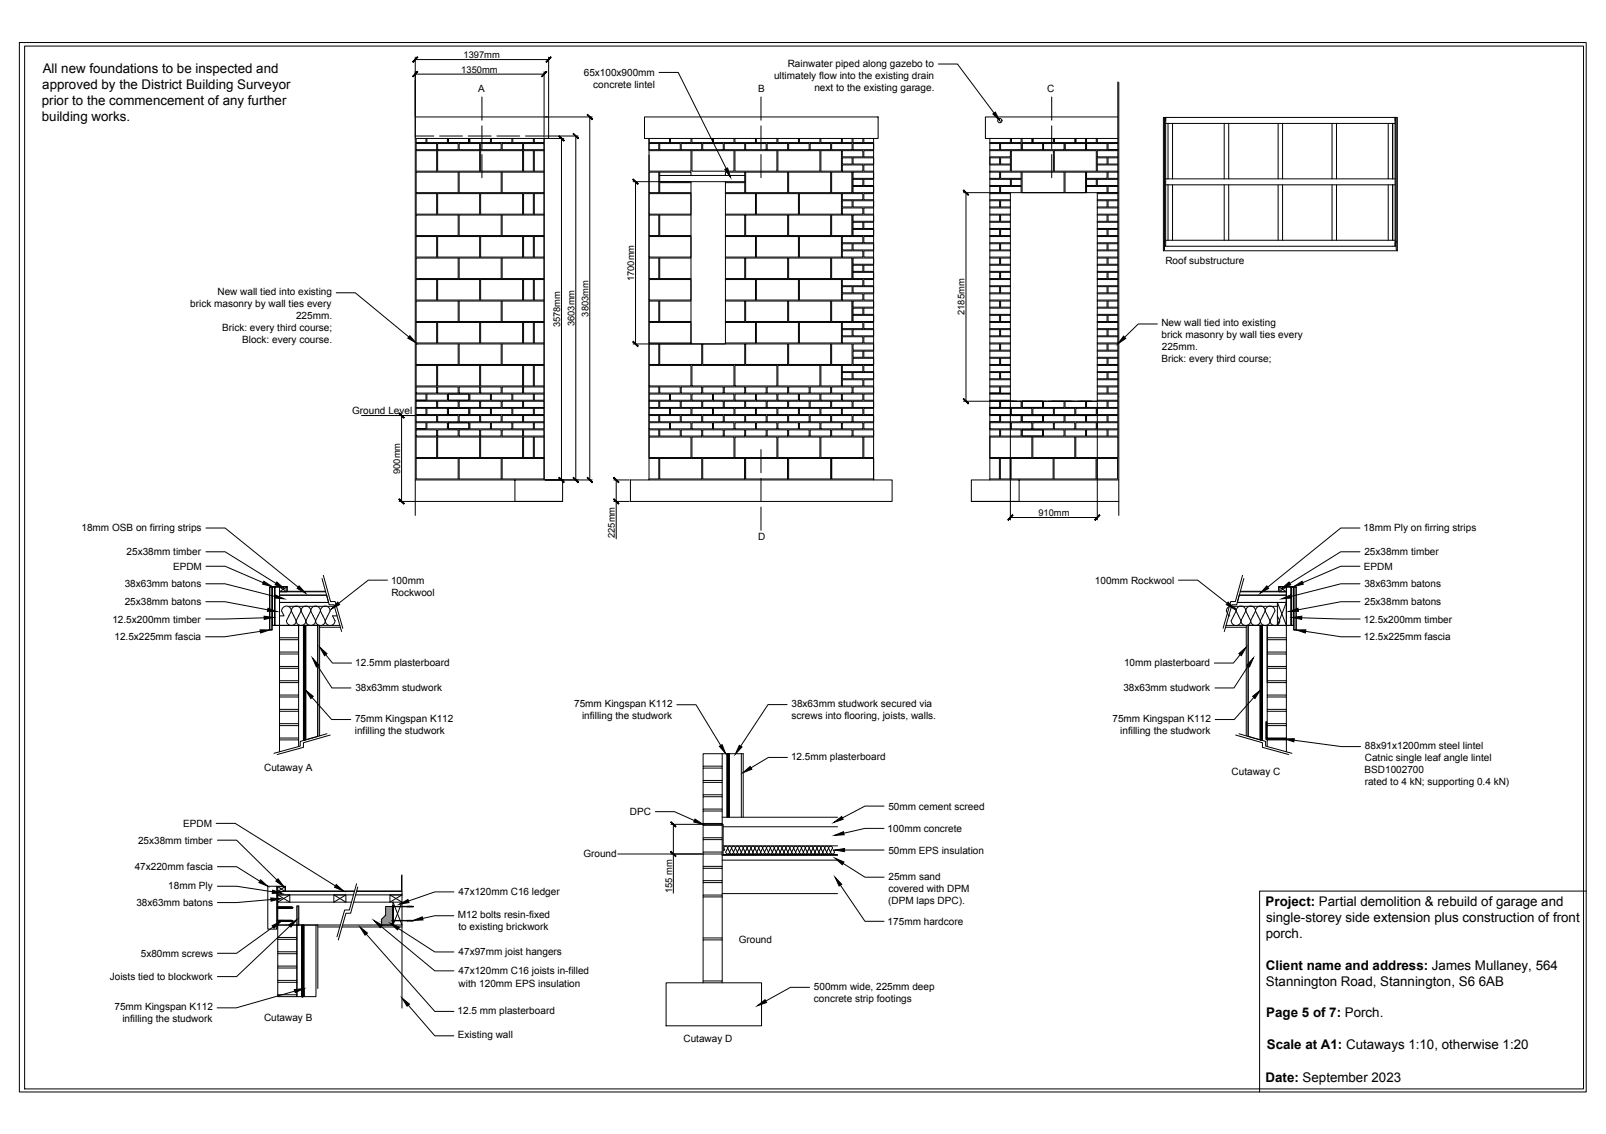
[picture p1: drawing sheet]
<svg xmlns="http://www.w3.org/2000/svg" width="841mm" height="594mm" viewBox="0 0 841 594" stroke-linecap="round" stroke-linejoin="round" font-family="sans-serif">
<!-- layer: 0 -->
<g fill="none" stroke="#000" stroke-width=".52">
<path d="M10 22h821v550h-821zM13 24h816v546h-816zM217 30v42M217 31h70M217 39h68M285 38v34M287 30v31M345 38h10l25 50M491 34h10l20 25M217 42v228M252 51v12M399 51v12"/>
<path d="M551 51v12M585 43v163h-5v-3h5M586 43v227M217 61h93M217 71h10M218 75h11v3h-11zM218 79h11v11h-11zM218 73v2M223 75h-5h5M223 73v2M224 73v2h10v-2M229 75h11v3h-11z"/>
<path d="M229 79h22v11h-22zM230 71h12M235 73v2h11v-2v2h-11zM240 75h11v3h-11zM245 71h12M246 73v2h11v-2M252 75h10v3h-10zM252 79h22v11h-22zM252 66v12M257 73v2h11v-2M260 71h12M263 75h11v3h-11z"/>
<path d="M269 73v2h10v-2M274 79h5v11h-5zM274 75h11v3h-11zM275 71h10M280 73v2h5v-2v178M285 79h-5v11h5M286 73h9M286 71h17M287 61v12h-70M294 73v178M302 71v180M309 61v190"/>
<path d="M338 61h122v12h-122zM340 75h5v3h-5zM345 75h11v3h-11zM351 73v2h-11v-2v17h22v-11h-22M351 73v2h11v-2M357 75h10v3h-10zM362 79h22v11h-22zM362 73v2h11v-2M368 75h11v3h-11zM374 73v2h10v-2M379 75h11v3h-11zM385 79h22v11h-22z"/>
<path d="M385 73v2h11v-2M390 75h11v3h-11zM396 73v2h11v-2M399 66v12M402 75h10v3h-10zM407 79h22v11h-22zM407 73v2h11v-2M413 75h11v3h-11zM419 73v2h10v-2M424 75h11v3h-11zM430 79h11v11h-11zM430 73v2h11v-2"/>
<path d="M436 75h10v3h-10zM441 79h11v3h-11zM441 73v2h5v-2M447 75h10v3h-10zM447 73v2h5v-2M452 73v2h5M457 73v178h10v12h-137v-12h10v-170M457 79h-5v3h5M518 79h11v3h-11M518 75h5v3h-5M518 73v178M518 73h67"/>
<path d="M524 75h11v3h-11zM529 73v2h-11M530 79h22v11h-22zM535 73v2h-5v-2v2M535 75h11v3h-11zM535 73v2h5v-2M535 75v3M546 75h11v3h-11zM546 75v3M551 66v12M552 73v2h-11v-2v2M552 79h22v11h-22z"/>
<path d="M558 75h10v3h-10zM558 75v3M563 73v2h-11v-2v2M563 73v2v-2M568 73v2h-5M569 73v2h5v-2M569 75h11v3h-11zM575 73v2h10M585 79h-10v3h10M585 61h-69v12h2M585 75h-5v3h5M610 62v67z"/>
<path d="M610 62h-1v69M610 63v-1h121v1M610 65h121M612 65v29M614 65v29M641 65v29M643 65v29M669 65v29M672 65v29M698 65v29M700 65v29M727 65v29"/>
<path d="M729 65v29M731 62v67zM731 62h1v69M218 90h22v11h-22zM240 90h22v11h-22zM252 81v12M263 90h22v11h-22zM333 95v85M340 90h5v11h-5zM345 92h45M362 95v85M362 92v-2h-17v5"/>
<path d="M362 96h-17v5h17M380 96h10v5h-10M380 92v-2h10v5h-58M380 95v85h-18M390 90h22v11h-22zM399 81v12M413 90h22v11h-22zM436 90h10v11h-10zM441 86h11v4h-11zM441 83h5v3h-5zM446 90v11M447 98h10v3h-10z"/>
<path d="M447 94h5v3h-5zM447 90h10v3h-10zM447 83h10v3h-10zM457 86h-5v4h5M457 94h-5v3h5M518 86h11v4h-11h5v3h-5M518 94h11v3h-11M518 98h5v3M518 83h5v3h-5M524 90h11v3h-11zM524 83h5v3h-5zM530 94h5v3h-5z"/>
<path d="M551 81v12M558 90h10v11h-10zM569 90h11v3h-11zM569 94h5v3h-5zM569 90v3M575 83h5v3h-5zM585 86h-10v4h10h-5v3h5M585 94h-10v3h10M585 98h-5v3h5M585 83h-5v3h5M610 97h121M610 94h121"/>
<path d="M612 97v29M614 97v29M641 97v29M643 97v29M669 97v29M672 97v29M698 97v29M700 97v29M727 97v29M729 97v29M218 113h22v10h-22zM218 101h11v11h-11z"/>
<path d="M229 101h22v11h-22zM240 113h22v10h-22zM252 101h22v11h-22zM263 113h22v10h-22zM274 101h5v11h-5zM285 101h-5v11h5M340 113h5v10h-5zM340 101h22v11h-22zM362 113h-17v10h17M380 113h10v10h-10M380 101h16v11h-16M390 113h22v10h-22z"/>
<path d="M396 101h22v11h-22zM413 113h22v10h-22zM419 101h22v11h-22zM436 113h10v10h-10zM441 109h11v3h-11zM441 101h11v4h-11zM441 105h5v3h-5zM446 113v10M447 116h5v4h-5zM447 113h10v3h-10zM447 105h10v3h-10zM457 109h-5v3h5"/>
<path d="M457 101h-5v4h5M457 116h-5v4h5M505 101h75v-3h-11v3M506 101v109M518 116h11M518 120h11M518 113h5v3h-5M518 101h11M518 112h11M518 105h5v3h-5M518 109h11M518 105h11"/>
<path d="M524 101v-3h11v3M529 113h-5v3h5M529 105h-5v3h5M529 101v105M535 101v-11h22v11M575 116h10M575 120h10M575 113h5v3h-5M575 101h10M575 112h10M575 101v109M575 105h5v3h-5"/>
<path d="M575 109h10M575 105h10M585 113h-5v3h5M585 105h-5v3h5M218 135h22v11h-22zM218 124h11v11h-11zM229 124h22v11h-22zM240 135h22v11h-22zM252 124h22v11h-22zM263 135h22v11h-22zM274 124h5v11h-5zM285 124h-5v11h5"/>
<path d="M340 135h5v11h-5zM340 124h22v11h-22zM362 135h-17v11h17M380 135h10v11h-10M380 124h16v11h-16M390 135h22v11h-22zM396 124h22v11h-22zM413 135h22v11h-22zM419 124h22v11h-22zM436 135h10v11h-10zM441 131h11v4h-11zM441 124h11v3h-11z"/>
<path d="M441 128h5v3h-5zM446 135v11M447 139h5v3h-5zM447 135h10v3h-10zM447 128h10v3h-10zM447 120h10v3h-10zM457 131h-5v4h5M457 124h-5v3h5M457 139h-5v3h5M518 139h11M518 135h5v3h-5M518 120h5v3h-5"/>
<path d="M518 124h11M518 135h11M518 128h5v3h-5M518 131h11M518 127h11M529 135h-5v3h5M529 120h-5v3h5M529 128h-5v3h5M575 139h10M575 135h5v3h-5M575 120h5v3h-5M575 124h10"/>
<path d="M575 135h10M575 128h5v3h-5M575 131h10M575 127h10M585 135h-5v3h5M585 120h-5v3h5M585 128h-5v3h5M609 131h123M610 129v2h-1M610 126h121M731 127v2h-121M731 129v2h1"/>
<path d="M176 153h10l28 24M218 158h22v10h-22zM218 146h11v11h-11zM229 146h22v11h-22zM240 158h22v10h-22zM252 146h22v11h-22zM263 158h22v10h-22zM274 146h5v11h-5zM285 146h-5v11h5M340 158h5v10h-5zM340 146h22v11h-22zM362 158h-17v10h17"/>
<path d="M380 158h10v10h-10M380 146h16v11h-16M390 158h22v10h-22zM396 146h22v11h-22zM413 158h22v10h-22zM419 146h22v11h-22zM436 158h10v10h-10zM441 154h11v3h-11zM441 146h11v4h-11zM441 150h5v3h-5zM446 158v10M447 158h10v3h-10z"/>
<path d="M447 150h10v3h-10zM447 143h10v3h-10zM457 154h-5v3h5M457 146h-5v4h5M518 142h11M518 158h5v3h-5M518 143h5v3h-5M518 146h11M518 157h11M518 150h5v3h-5M518 154h11M518 150h11"/>
<path d="M529 158h-5v3h5M529 143h-5v3h5M529 150h-5v3h5M575 142h10M575 158h5v3h-5M575 143h5v3h-5M575 146h10M575 157h10M575 150h5v3h-5M575 154h10M575 150h10M585 158h-5v3h5"/>
<path d="M585 143h-5v3h5M585 150h-5v3h5M218 169h11v11h-11zM229 169h22v11h-22zM252 169h22v11h-22zM274 169h5v11h-5zM285 169h-5v11h5M340 169h22v11h-22zM380 169h16v11h-16M396 169h22v11h-22zM419 169h22v11h-22zM441 176h11v4h-11z"/>
<path d="M441 169h11v3h-11zM441 173h5v3h-5zM447 173h10v3h-10zM447 165h10v3h-10zM447 161h5v4h-5zM457 176h-5v4h5M457 169h-5v3h5M457 161h-5v4h5M518 161h11M518 165h11M518 169h11M518 180h11"/>
<path d="M518 165h5v3h-5M518 176h11M518 173h5v3h-5M518 172h11M529 165h-5v3h5M529 173h-5v3h5M575 161h10M575 165h10M575 169h10M575 180h10M575 165h5v3h-5M575 176h10"/>
<path d="M575 173h5v3h-5M575 172h10M585 165h-5v3h5M585 173h-5v3h5M606 170h-10l-7 7M218 180h22v11h-22zM218 191h11v11h-11zM229 191h22v11h-22zM240 180h22v11h-22zM252 191h22v11h-22zM263 180h22v11h-22zM274 191h5v11h-5z"/>
<path d="M285 191h-5v11h5M332 180h29M340 191h22v11h-22zM340 180h5v11h-5zM345 180h22v11h-22zM362 191h22v11h-22zM368 180h22v11h-22zM385 191h22v11h-22zM390 180h22v11h-22zM407 191h22v11h-22zM413 180h22v11h-22zM430 191h11v11h-11z"/>
<path d="M436 180h10v11h-10zM441 199h11v3h-11zM441 191h11v4h-11zM441 195h5v3h-5zM447 195h10v3h-10zM447 188h10v3h-10zM447 184h5v3h-5zM447 180h10v3h-10zM457 199h-5v3h5M457 191h-5v4h5M457 184h-5v3h5M518 184h11"/>
<path d="M518 187h11M518 180h5v3h-5M518 195h5v3h-5M518 199h11M518 195h11M518 191h11M518 188h5v3h-5M529 180h-5v3h5M529 195h-5v3h5M529 188h-5v3h5M575 184h10M575 187h10"/>
<path d="M575 180h5v3h-5M575 195h5v3h-5M575 199h10M575 195h10M575 191h10M575 188h5v3h-5M585 180h-5v3h5M585 195h-5v3h5M585 188h-5v3h5M189 218h28M210 218v45M218 218h11v3h-11z"/>
<path d="M218 210h11v3h-11zM218 203h11v3h-11zM218 217v-3h5v3M218 210v-4h5v4M223 217h-5h5M223 210h-5h5M224 214h10v3h-10zM224 206h10v4h-10zM229 218h11v3h-11zM229 210h11v3h-11zM229 203h11v3h-11zM235 214h11v3h-11z"/>
<path d="M235 206h11v4h-11zM240 218h11v3h-11zM240 210h11v3h-11zM240 203h11v3h-11zM246 214h11v3h-11zM246 206h11v4h-11zM252 218h10v3h-10zM252 210h10v3h-10zM252 203h10v3h-10zM257 214h11v3h-11zM257 206h11v4h-11zM263 218h11v3h-11z"/>
<path d="M263 210h11v3h-11zM263 203h11v3h-11zM269 214h10v3h-10zM269 206h10v4h-10zM274 218h11v3h-11zM274 210h11v3h-11zM274 203h11v3h-11zM280 214h5v3h-5zM280 206h5v4h-5zM340 214h11v3h-11zM340 206h11v4h-11zM340 203h5v3h-5z"/>
<path d="M340 210h5v3h-5zM340 218h5v3h-5zM345 218h11v3h-11zM345 210h11v3h-11zM345 203h11v3h-11zM351 214h11v3h-11zM351 206h11v4h-11zM357 218h10v3h-10zM357 210h10v3h-10zM357 203h10v3h-10zM362 214h11v3h-11zM362 206h11v4h-11z"/>
<path d="M368 218h11v3h-11zM368 210h11v3h-11zM368 203h11v3h-11zM374 214h10v3h-10zM374 206h10v4h-10zM379 218h11v3h-11zM379 210h11v3h-11zM379 203h11v3h-11zM385 214h11v3h-11zM385 206h11v4h-11zM390 218h11v3h-11zM390 210h11v3h-11z"/>
<path d="M390 203h11v3h-11zM396 214h11v3h-11zM396 206h11v4h-11zM402 218h10v3h-10zM402 210h10v3h-10zM402 203h10v3h-10zM407 214h11v3h-11zM407 206h11v4h-11zM413 218h11v3h-11zM413 210h11v3h-11zM413 203h11v3h-11zM419 214h10v3h-10z"/>
<path d="M419 206h10v4h-10zM424 218h11v3h-11zM424 210h11v3h-11zM424 203h11v3h-11zM430 214h11v3h-11zM430 206h11v4h-11zM436 218h10v3h-10zM436 210h10v3h-10zM436 203h10v3h-10zM441 214h11v3h-11zM441 206h11v4h-11zM447 218h10v3h-10z"/>
<path d="M447 210h10v3h-10zM447 203h10v3h-10zM457 214h-5v3h5M457 206h-5v4h5M505 210h26M518 214h11v3h-11zM518 206h11v4M518 218h62v3h-11v-3M518 213h5M518 203h5v3h-5M518 202h11M518 217h5"/>
<path d="M518 214h5M518 206h11M523 213h-5h5M523 218v3h-5M523 210v3M524 218h11v3h-11zM524 210h11v3h-11zM529 210h-11M529 203h-5v3h5M529 211v61M530 214h10v3h-10zM533 210h-10h49"/>
<path d="M534 210h14M535 218h11v3h-11zM535 210h11v3h-11zM541 214h11v3h-11zM546 218h11v3h-11zM546 210h11v3h-11zM549 210h14M552 210h.1M552 214h11v3h-11zM558 218h10v3h-10zM558 210h10v3h-10zM563 214h11v3h-11z"/>
<path d="M564 210h16v3h-11v-3M575 203h5v3h-5M575 206h10v4h-10M575 214h10v3h-10M575 211v61M575 202h10M580 210h5v3h-5zM580 218h5v3h-5zM218 225h11v3h-11zM218 229h11v11h-11zM218 225v-4h5v4M223 225h-5h5"/>
<path d="M224 221h10v4h-10zM229 225h11v3h-11zM229 229h22v11h-22zM235 221h11v4h-11zM240 225h11v3h-11zM246 221h11v4h-11zM252 225h10v3h-10zM252 229h22v11h-22zM257 221h11v4h-11zM263 225h11v3h-11zM269 221h10v4h-10zM274 229h5v11h-5z"/>
<path d="M274 225h11v3h-11zM280 221h5v4h-5zM285 229h-5v11h5M340 221h11v4h-11zM340 229h22v11h-22zM340 225h5v3h-5zM345 225h11v3h-11zM351 221h11v4h-11zM357 225h10v3h-10zM362 221h11v4h-11zM362 229h22v11h-22zM368 225h11v3h-11z"/>
<path d="M374 221h10v4h-10zM379 225h11v3h-11zM385 221h11v4h-11zM385 229h22v11h-22zM390 225h11v3h-11zM396 221h11v4h-11zM399 236v12M402 225h10v3h-10zM407 221h11v4h-11zM407 229h22v11h-22zM413 225h11v3h-11zM419 221h10v4h-10z"/>
<path d="M424 225h11v3h-11zM430 221h11v4h-11zM430 229h22v11h-22zM436 225h10v3h-10zM441 221h11v4h-11zM447 225h10v3h-10zM457 221h-5v4h5M457 229h-5v11h5M518 221h11v4h-11zM518 225h5v3h-5M518 229h22v11h-22M524 225h11v3h-11z"/>
<path d="M530 221h10v4h-10zM535 225h11v3h-11zM541 229h22v11h-22zM541 221h11v4h-11zM546 225h11v3h-11zM552 221h11v4h-11zM558 225h10v3h-10zM563 221h11v4h-11zM563 229h22v11h-22zM569 225h11v3h-11zM575 221h10v4h-10M580 225h5v3h-5z"/>
<path d="M217 251h78v12h-25v-12M218 240h22v11h-22zM240 240h22v11h-22zM285 240h-22v11h22M286 251h24M321 251h9M323 251v31M340 240h5v11h-5M345 240h22v11h-22zM368 240h22v11h-22zM390 240v11M390 240h22v11h-22z"/>
<path d="M399 251v12M412 240v11M413 240h22v11h-22zM436 240v11M457 251v-11h-21v11h21h-117M518 240h5v11h-5M524 240h5v11h-5zM529 240h23v11h-23zM534 251v12h-25v-12h77M552 240h22v11h-22zM574 240h11v11h-11zM108 277h10l38 31"/>
<path d="M209 263h86M321 263h9M399 266v12M509 263h77M529 271h46M712 277h-10l-38 31M108 297h10l20 8M108 289h10l27 17M712 297h-10l-20 8M712 289h-10l-27 17M108 306h10l26 6M108 315h10l22 4"/>
<path d="M141 308h1v22h-1zM142 308h-1v22h1v-23h8v3h20M143 308h1v20h-1zM144 308h-1v20h1M144 308h2v20h-2zM146 308h4v2h-4zM146 312v4h26M146 316v12h32M146 312h25l1 4h-26zM150 310l-4-2h-2v20h2M150 308l-4 2M151 318h25"/>
<path d="M169 303l3 14h3l4 14M169 301l4 14h2l5 14M171 310h-25v2h25M203 304h-10l-16 12M617 304h10l16 12M644 318h25M649 312h25v4h-26zM649 310h25v2h-25M651 301l-4 14h-2l-5 14M651 303l-3 14h-3l-4 14M670 308h4v2h-4zM670 310l4-2h2v20h-2l-5-12v12h5v-12l-5 12h-27"/>
<path d="M670 308l4 2M674 312v4h-26M674 308h2v20h-2zM676 308h1v20h-1M676 308h1v20h-1zM678 308h1v22h-1v-23h-8v3h-20M678 308h1v22h-1zM712 306h-10l-26 6M712 315h-10l-22 4M136 331l-18 3h-10M138 324h-30M146 335v-1h10v1"/>
<path d="M146 334v-6h10v6M153 320l-3 5a2.6 2.6 0 0 0 3 3 2.6 2.6 0 0 0 2-3M153 320a2.6 2.6 0 0 1 2-2 2.6 2.6 0 0 1 3 2M153 320l2 5M153 320a2.6 2.6 0 0 0-3-2 2.6 2.6 0 0 0-3 2l2 3h-3M155 325a2.6 2.6 0 0 0 3 3 2.6 2.6 0 0 0 2-3M158 320a2.6 2.6 0 0 1 2-2 2.6 2.6 0 0 1 3 2M158 320l-3 5M158 320l2 5M159 328v60M159 328h1M159 328l1 1"/>
<path d="M159 329h1M159 329l1 1M159 330h1M159 330l1 1M159 331h1M159 331l1 1M159 332h1M159 333h1M159 334h1M159 335h1M159 336h1M159 337h1"/>
<path d="M159 338h1M159 339h1M159 340h1M159 328h.1M159 328v1M159 329h.1M159 329v1M159 330h.1M159 330v1M159 331h.1M159 331v1M159 332v1"/>
<path d="M159 333v1M159 334v1M159 335v1M159 336h.1M159 336v1M159 337h.1M159 337v1M159 338h.1M159 338v1M159 339h.1M159 339v1M159 340h.1"/>
<path d="M160 328h-1M160 329h-1M160 330h-1M160 331h-1M160 332h-1M160 332l-1 1M160 333h-1M160 333l-1 1M160 334h-1M160 334l-1 1M160 335h-1M160 335l-1 1"/>
<path d="M160 336h-1M160 336l-1 1M160 337h-1M160 337l-1 1M160 338h-1M160 338l-1 1M160 339h-1M160 339l-1 1M160 340h-1M160 328v1M160 329h.1M160 329v1"/>
<path d="M160 330h.1M160 330v1M160 331h.1M160 331v1M160 332h.1M160 332v1M160 333h.1M160 333v1M160 334h.1M160 334v1M160 335h.1M160 335v1"/>
<path d="M160 336h.1M160 336v1M160 337h.1M160 337v1M160 338h.1M160 338v1M160 339h.1M160 339v1M160 340h.1M160 328h6v58l-6 2zM160 328v60M160 325a2.6 2.6 0 0 0 3 3 2.6 2.6 0 0 0 2-3"/>
<path d="M163 320a2.6 2.6 0 0 1 2-2 2.6 2.6 0 0 1 3 2M163 320l-3 5M163 320l2 5M165 325a2.6 2.6 0 0 0 3 3 2.6 2.6 0 0 0 2-3M166 328v58M167 329h11M168 320a2.6 2.6 0 0 1 2-2 2.6 2.6 0 0 1 3 2M168 320l-3 5M168 320l2 5M173 320l-3 5M177 323h-3l1 2a2.6 2.6 0 0 1-2 3 2.6 2.6 0 0 1-3-3M642 329h11"/>
<path d="M643 323h.1M647 320a2.6 2.6 0 0 1 3-2 2.6 2.6 0 0 1 2 2M647 320l-2 5a2.6 2.6 0 0 0 2 3 2.6 2.6 0 0 0 3-3M647 320l3 5M647 320a2.6 2.6 0 0 0-2-2 2.6 2.6 0 0 0-3 2l1 3M650 325a2.6 2.6 0 0 0 2 3 2.6 2.6 0 0 0 3-3M652 320a2.6 2.6 0 0 1 3-2 2.6 2.6 0 0 1 3 2M652 320l3 5M652 320l-2 5M654 328h6v60l-6-2zM654 328v58M655 325a2.6 2.6 0 0 0 2 3 2.6 2.6 0 0 0 3-3"/>
<path d="M657 320a2.6 2.6 0 0 1 3-2 2.6 2.6 0 0 1 3 2M657 320l3 5M657 320l-2 5M660 328v60M660 325a2.6 2.6 0 0 0 3 3 2.6 2.6 0 0 0 2-3M660 328l1 1M660 329h1M660 329l1 1M660 330h1M660 330l1 1M660 331h1M660 331l1 1"/>
<path d="M660 332h1M660 332l1 1M660 333h1M660 333l1 1M660 334h1M660 334l1 1M660 335h1M660 335l1 1M660 336h1M660 336l1 1M660 337h1M660 337l1 1"/>
<path d="M660 338h1M660 339h1M660 340h1M660 328v1M660 329h.1M660 329v1M660 330h.1M660 330v1M660 331h.1M660 331v1M660 332h.1M660 332v1"/>
<path d="M660 333h.1M660 333v1M660 334h.1M660 334v1M660 335h.1M660 335v1M660 336h.1M660 336v1M660 337h.1M660 337v1M660 338v1M660 339v1"/>
<path d="M660 340v1M661 328h.1M661 328h-1M661 329h-1M661 330h-1M661 331h-1M661 332h-1M661 333h-1M661 334h-1M661 335h-1M661 336h-1M661 337h-1"/>
<path d="M661 338h-1M661 338l-1 1M661 339h-1M661 339l-1 1M661 340h-1M661 328v1M661 329h.1M661 329v1M661 330h.1M661 330v1M661 331h.1M661 331v1"/>
<path d="M661 332h.1M661 332v1M661 333h.1M661 333v1M661 334h.1M661 334v1M661 335h.1M661 335v1M661 336h.1M661 336v1M661 337h.1M661 337v1"/>
<path d="M661 338h.1M661 338v1M661 339h.1M661 339v1M661 340h.1M661 328v60M663 320a2.6 2.6 0 0 1 2-2 2.6 2.6 0 0 1 3 2l-3 5M663 320l2 5M663 320l-3 5M664 335v-1h10v1M664 334v-6h10v6M669 323l1 2a2.5 2.5 0 0 1-2 3 2.5 2.5 0 0 1-3-3"/>
<path d="M682 324h30M684 331l18 3h10M146 358v-1h10v1v-30h11v58M146 357v-7h10v7M146 350v-1h10v1M146 349v-6h10v6M146 343v-1h10v1M146 342v-7h10v7M159 341h1M159 342h1M159 343h1M159 344h1"/>
<path d="M159 345h1M159 346h1M159 347h1M159 348h1M159 348l1 1M159 349h1M159 349l1 1M159 350h1M159 350l1 1M159 351h1M159 351l1 1M159 352h1"/>
<path d="M159 352l1 1M159 353h1M159 353l1 1M159 354h1M159 354l1 1M159 355h1M159 355l1 1M159 356h1M159 356l1 1M159 357h1M159 357l1 1M159 358h1"/>
<path d="M159 358l1 1M159 359h1M159 359l1 1M159 360h1M159 340v1M159 341h.1M159 341v1M159 342h.1M159 342v1M159 343h.1M159 343v1M159 344h.1"/>
<path d="M159 344v1M159 345h.1M159 345v1M159 346h.1M159 346v1M159 347h.1M159 347v1M159 348h.1M159 348v1M159 349h.1M159 349v1M159 350h.1"/>
<path d="M159 350v1M159 351h.1M159 351v1M159 352h.1M159 352v1M159 353h.1M159 353v1M159 354h.1M159 354v1M159 355h.1M159 355v1M159 356h.1"/>
<path d="M159 356v1M159 357h.1M159 357v1M159 358h.1M159 358v1M159 359h.1M159 359v1M159 360h.1M160 340l-1 1M160 341h-1M160 341l-1 1M160 342h-1"/>
<path d="M160 342l-1 1M160 343h-1M160 343l-1 1M160 344h-1M160 344l-1 1M160 345h-1M160 345l-1 1M160 346h-1M160 346l-1 1M160 347h-1M160 347l-1 1M160 348h-1"/>
<path d="M160 349h-1M160 350h-1M160 351h-1M160 352h-1M160 353h-1M160 354h-1M160 355h-1M160 356h-1M160 357h-1M160 358h-1M160 359h-1M160 360h-1"/>
<path d="M160 340v1M160 341h.1M160 341v1M160 342h.1M160 342v1M160 343h.1M160 343v1M160 344h.1M160 344v1M160 345h.1M160 345v1M160 346h.1"/>
<path d="M160 346v1M160 347h.1M160 347v1M160 348v1M160 349v1M160 350v1M160 351v1M160 352h.1M160 352v1M160 353h.1M160 353v1M160 354h.1"/>
<path d="M160 354v1M160 355h.1M160 355v1M160 356h.1M160 356v1M160 357h.1M160 357v1M160 358h.1M160 358v1M160 359h.1M160 359v1M160 360h.1"/>
<path d="M166 349l8 11h10M171 343l3 4h10M649 343l-3 4h-10M654 349l-8 11h-10M660 341h1M660 342h1M660 343h1M660 344h1M660 345h1M660 346h1M660 347h1M660 348h1"/>
<path d="M660 349h1M660 350h1M660 351h1M660 352h1M660 353h1M660 354h1M660 354l1 1M660 355h1M660 355l1 1M660 356h1M660 356l1 1M660 357h1"/>
<path d="M660 357l1 1M660 358h1M660 358l1 1M660 359h1M660 359l1 1M660 360h1M660 341h.1M660 341v1M660 342h.1M660 342v1M660 343h.1M660 343v1"/>
<path d="M660 344h.1M660 344v1M660 345h.1M660 345v1M660 346h.1M660 346v1M660 347h.1M660 347v1M660 348h.1M660 348v1M660 349h.1M660 349v1"/>
<path d="M660 350h.1M660 350v1M660 351h.1M660 351v1M660 352h.1M660 352v1M660 353h.1M660 353v1M660 354h.1M660 354v1M660 355h.1M660 355v1"/>
<path d="M660 356h.1M660 356v1M660 357h.1M660 357v1M660 358h.1M660 358v1M660 359h.1M660 359v1M660 360h.1M661 340l-1 1M661 341h-1M661 341l-1 1"/>
<path d="M661 342h-1M661 342l-1 1M661 343h-1M661 343l-1 1M661 344h-1M661 344l-1 1M661 345h-1M661 345l-1 1M661 346h-1M661 346l-1 1M661 347h-1M661 347l-1 1"/>
<path d="M661 348h-1M661 348l-1 1M661 349h-1M661 349l-1 1M661 350h-1M661 350l-1 1M661 351h-1M661 351l-1 1M661 352h-1M661 352l-1 1M661 353h-1M661 353l-1 1"/>
<path d="M661 354h-1M661 355h-1M661 356h-1M661 357h-1M661 358h-1M661 359h-1M661 360h-1M661 340v1M661 341h.1M661 341v1M661 342h.1M661 342v1"/>
<path d="M661 343h.1M661 343v1M661 344h.1M661 344v1M661 345h.1M661 345v1M661 346h.1M661 346v1M661 347h.1M661 347v1M661 348h.1M661 348v1"/>
<path d="M661 349h.1M661 349v1M661 350h.1M661 350v1M661 351h.1M661 351v1M661 352h.1M661 352v1M661 353h.1M661 353v1M661 354v1M661 355v1"/>
<path d="M661 356v1M661 357h.1M661 357v1M661 358h.1M661 358v1M661 359h.1M661 359v1M661 360h.1M664 357v-7h10v7M664 350v-1h10v1M664 349v-6h10v6M664 343v-1h10v1"/>
<path d="M664 342v-7h10v7M674 358v-1h-10v1h10v6M146 373v-1h10v1h-10v6M146 372v-7h10v7M146 365v-1h10v1M146 364v-6h10v6M156 373v6M159 360l1 1M159 361h1M159 361l1 1M159 362h1M159 362l1 1"/>
<path d="M159 363h1M159 363l1 1M159 364h1M159 365h1M159 366h1M159 367h1M159 368h1M159 369h1M159 370h1M159 371h1M159 372h1M159 373h1"/>
<path d="M159 374h1M159 375h1M159 376h1M159 377h1M159 378h1M159 379h1M159 380h1M159 360v1M159 361h.1M159 361v1M159 362h.1M159 362v1"/>
<path d="M159 363h.1M159 363v1M159 364v1M159 365v1M159 366v1M159 367v1M159 368h.1M159 368v1M159 369h.1M159 369v1M159 370h.1M159 370v1"/>
<path d="M159 371h.1M159 371v1M159 372h.1M159 372v1M159 373h.1M159 373v1M159 374h.1M159 374v1M159 375h.1M159 375v1M159 376h.1M159 376v1"/>
<path d="M159 377h.1M159 377v1M159 378h.1M159 378v1M159 379h.1M159 379v1M159 380h.1M160 361h-1M160 362h-1M160 363h-1M160 364h-1M160 364l-1 1"/>
<path d="M160 365h-1M160 365l-1 1M160 366h-1M160 366l-1 1M160 367h-1M160 367l-1 1M160 368h-1M160 368l-1 1M160 369h-1M160 369l-1 1M160 370h-1M160 370l-1 1"/>
<path d="M160 371h-1M160 371l-1 1M160 372h-1M160 372l-1 1M160 373h-1M160 373l-1 1M160 374h-1M160 374l-1 1M160 375h-1M160 375l-1 1M160 376h-1M160 376l-1 1"/>
<path d="M160 377h-1M160 377l-1 1M160 378h-1M160 378l-1 1M160 379h-1M160 379l-1 1M160 380h-1M160 360v1M160 361h.1M160 361v1M160 362h.1M160 362v1"/>
<path d="M160 363h.1M160 363v1M160 364h.1M160 364v1M160 365h.1M160 365v1M160 366h.1M160 366v1M160 367h.1M160 367v1M160 368h.1M160 368v1"/>
<path d="M160 369h.1M160 369v1M160 370h.1M160 370v1M160 371h.1M160 371v1M160 372h.1M160 372v1M160 373h.1M160 373v1M160 374h.1M160 374v1"/>
<path d="M160 375h.1M160 375v1M160 376h.1M160 376v1M160 377h.1M160 377v1M160 378h.1M160 378v1M160 379h.1M160 379v1M160 380v1M163 365l11 12h10"/>
<path d="M354 369h10l13 22M412 369h-10l-14 22M657 365l-11 12h-10M660 360l1 1M660 361h1M660 361l1 1M660 362h1M660 362l1 1M660 363h1M660 363l1 1M660 364h1M660 364l1 1"/>
<path d="M660 365h1M660 365l1 1M660 366h1M660 366l1 1M660 367h1M660 367l1 1M660 368h1M660 368l1 1M660 369h1M660 369l1 1M660 370h1M660 371h1"/>
<path d="M660 372h1M660 373h1M660 374h1M660 375h1M660 376h1M660 377h1M660 378h1M660 379h1M660 380h1M660 360v1M660 361h.1M660 361v1"/>
<path d="M660 362h.1M660 362v1M660 363h.1M660 363v1M660 364h.1M660 364v1M660 365h.1M660 365v1M660 366h.1M660 366v1M660 367h.1M660 367v1"/>
<path d="M660 368h.1M660 368v1M660 369h.1M660 369v1M660 370v1M660 371v1M660 372v1M660 373h.1M660 373v1M660 374h.1M660 374v1M660 375h.1"/>
<path d="M660 375v1M660 376h.1M660 376v1M660 377h.1M660 377v1M660 378h.1M660 378v1M660 379h.1M660 379v1M660 380h.1M661 361h-1M661 362h-1"/>
<path d="M661 363h-1M661 364h-1M661 365h-1M661 366h-1M661 367h-1M661 368h-1M661 369h-1M661 370h-1M661 370l-1 1M661 371h-1M661 371l-1 1M661 372h-1"/>
<path d="M661 372l-1 1M661 373h-1M661 373l-1 1M661 374h-1M661 374l-1 1M661 375h-1M661 375l-1 1M661 376h-1M661 376l-1 1M661 377h-1M661 377l-1 1M661 378h-1"/>
<path d="M661 378l-1 1M661 379h-1M661 379l-1 1M661 380h-1M661 360v1M661 361h.1M661 361v1M661 362h.1M661 362v1M661 363h.1M661 363v1M661 364h.1"/>
<path d="M661 364v1M661 365h.1M661 365v1M661 366h.1M661 366v1M661 367h.1M661 367v1M661 368h.1M661 368v1M661 369h.1M661 369v1M661 370h.1"/>
<path d="M661 370v1M661 371h.1M661 371v1M661 372h.1M661 372v1M661 373h.1M661 373v1M661 374h.1M661 374v1M661 375h.1M661 375v1M661 376h.1"/>
<path d="M661 376v1M661 377h.1M661 377v1M661 378h.1M661 378v1M661 379h.1M661 379v1M661 380h.1M663 378v9h10h-10zM664 379v-6h10v6M664 373v-1h10v1M664 372v-7h10v7"/>
<path d="M664 365v-1h10v1M664 364v-36h-11v58M146 380h10v7h-10zM146 380v-1h10v1M146 387v1M156 391v-3h-10v6M156 387h.1M159 380l1 1M159 381h1M159 381l1 1M159 382h1M159 382l1 1"/>
<path d="M159 383h1M159 383l1 1M159 384h1M159 384l1 1M159 385h1M159 385l1 1M159 386h1M159 386l1 1M159 387h1M159 380v1M159 381h.1M159 381v1"/>
<path d="M159 382h.1M159 382v1M159 383h.1M159 383v1M159 384h.1M159 384v1M159 385h.1M159 385v1M159 386h.1M159 386v1M159 387h.1M159 387v1"/>
<path d="M160 381h-1M160 382h-1M160 383h-1M160 384h-1M160 385h-1M160 386h-1M160 387h-1M160 381v1M160 382v1M160 383v1M160 384h.1M160 384v1"/>
<path d="M160 385h.1M160 385v1M160 386h.1M160 386v1M160 387h.1M160 387v1l-1-1M171 384l-14 4v3l-14 4M173 385l-14 4v3l-14 3M378 395h11v33M381 395v33M381 395h1M381 396h1"/>
<path d="M381 397h1M381 398h1M381 399h1M381 400h1M381 395v1M381 396h.1M381 396v1M381 397h.1M381 397v1M381 398h.1M381 398v1M381 399h.1"/>
<path d="M381 399v1M381 400h.1M382 395l-1 1M382 397h-1M382 397l-1 1M382 398l-1 1M382 399h-1M382 396h-1M382 396l-1 1M382 398h-1M382 399l-1 1M382 400h-1"/>
<path d="M382 395v1M382 396h.1M382 396v1M382 397h.1M382 397v1M382 398h.1M382 398v1M382 399h.1M382 399v1M382 400h.1M382 395v33M388 395v33"/>
<path d="M412 397h-10l-9 5M647 385l14 4v3l14 3M649 384l14 4v3l14 4M660 381h1M660 382h1M660 383h1M660 384h1M660 385h1M660 385l1 1M660 386h1M660 386l1 1M660 387h1"/>
<path d="M660 380v1M660 381h.1M660 381v1M660 382h.1M660 382v1M660 383h.1M660 383v1M660 384h.1M660 384v1M660 385h.1M660 385v1M660 386h.1"/>
<path d="M660 386v1M660 387h.1M660 387l1 1M661 380l-1 1M661 381h-1M661 381l-1 1M661 382h-1M661 382l-1 1M661 383h-1M661 383l-1 1M661 384h-1M661 384l-1 1"/>
<path d="M661 385h-1M661 386h-1M661 387h-1M661 380v1M661 381h.1M661 381v1M661 382h.1M661 382v1M661 383h.1M661 383v1M661 384h.1M661 384v1"/>
<path d="M661 385v1M661 386v1M664 380h10v7h-10zM664 380v-1h10v1M664 391v-3h10v6M664 387h.1M664 387v1M674 387v1M678 388l25 3h9M368 417v-1h10v1M368 416v-6h10v6M368 410v-1h10v1"/>
<path d="M368 409v-7h10v7M368 402v-1h10v1M368 401v-6h10v6M381 401h1M381 402h1M381 403h1M381 404h1M381 404l1 1M381 405h1M381 405l1 1M381 406h1M381 406l1 1"/>
<path d="M381 407h1M381 407l1 1M381 408h1M381 408l1 1M381 409h1M381 409l1 1M381 410h1M381 410l1 1M381 411h1M381 411l1 1M381 412h1M381 412l1 1"/>
<path d="M381 413h1M381 413l1 1M381 414h1M381 414l1 1M381 415h1M381 415l1 1M381 416h1M381 416l1 1M381 417h1M381 417l1 1M381 418h1M381 418l1 1"/>
<path d="M381 419h1M381 419l1 1M381 400v1M381 401h.1M381 401v1M381 402h.1M381 402v1M381 403h.1M381 403v1M381 404h.1M381 404v1M381 405h.1"/>
<path d="M381 405v1M381 406h.1M381 406v1M381 407h.1M381 407v1M381 408h.1M381 408v1M381 409h.1M381 409v1M381 410h.1M381 410v1M381 411h.1"/>
<path d="M381 411v1M381 412h.1M381 412v1M381 413h.1M381 413v1M381 414h.1M381 414v1M381 415h.1M381 415v1M381 416h.1M381 416v1M381 417h.1"/>
<path d="M381 417v1M381 418h.1M381 418v1M381 419h.1M381 419v1M381 420v1M382 400l-1 1M382 401h-1M382 402l-1 1M382 403h-1M382 404h-1M382 405h-1"/>
<path d="M382 406h-1M382 407h-1M382 408h-1M382 409h-1M382 410h-1M382 401l-1 1M382 402h-1M382 403l-1 1M382 411h-1M382 412h-1M382 413h-1M382 414h-1"/>
<path d="M382 415h-1M382 416h-1M382 417h-1M382 418h-1M382 419h-1M382 420h-1M382 400v1M382 401h.1M382 401v1M382 402h.1M382 402v1M382 403h.1"/>
<path d="M382 403v1M382 404v1M382 405v1M382 406v1M382 407v1M382 408h.1M382 408v1M382 409h.1M382 409v1M382 410h.1M382 410v1M382 411h.1"/>
<path d="M382 411v1M382 412h.1M382 412v1M382 413h.1M382 413v1M382 414h.1M382 414v1M382 415h.1M382 415v1M382 416h.1M382 416v1M382 417h.1"/>
<path d="M382 417v1M382 418h.1M382 418v1M382 419h.1M382 419v1M382 420h.1M113 431h10l53 33M343 425h10l11 5M351 432h17M353 432v36M368 440v-1h10v1M368 432v-1h10v1"/>
<path d="M368 431v-6h10v6M368 425v-1h10v1M368 424v-7h10v7M368 432h11v16h60M378 432h-10v7M378 432v7M378 428h61M379 433h60M381 420h1M381 421h1M381 422h1M381 423h1"/>
<path d="M381 424h1M381 425h1M381 426h1M381 427h1M381 421v1M381 422v1M381 423h.1M381 423v1M381 424h.1M381 424v1M381 425h.1M381 425v1"/>
<path d="M381 426h.1M381 426v1M381 427h.1M381 427v1M381 428h.1M382 420l-1 1M382 421h-1M382 421l-1 1M382 422h-1M382 422l-1 1M382 423h-1M382 423l-1 1"/>
<path d="M382 424h-1M382 424l-1 1M382 425h-1M382 425l-1 1M382 426h-1M382 426l-1 1M382 427h-1M382 427l-1 1M382 420v1M382 421h.1M382 421v1M382 422h.1"/>
<path d="M382 422v1M382 423h.1M382 423v1M382 424h.1M382 424v1M382 425h.1M382 425v1M382 426h.1M382 426v1M382 427h.1M382 427v1h-1M463 434h-10l-11 3"/>
<path d="M463 422h-10l-12 7M114 440h10l21 21M114 454h10l12 8M210 459v8h-23M211 458v27h-32M324 447h44v-1h10v1M368 455v-1h10v1M368 454v-7h10v7M368 446v-6h10v6M378 451h61M378 448h61M379 443h60"/>
<path d="M381 444l-1 2a1 1 0 0 0 1 1 1 1 0 0 0 1-1M381 444a1 1 0 0 1 1-1 1 1 0 0 1 1 1M381 444l1 2M381 444a1 1 0 0 0-1-1 1 1 0 0 0-1 1l1 1h-1M382 446a1 1 0 0 0 1 1 1 1 0 0 0 1-1M383 444a1 1 0 0 1 1-1 1 1 0 0 1 1 1M383 444l-1 2M383 444l1 2M384 446a1 1 0 0 0 1 1 1 1 0 0 0 1-1M385 444a1 1 0 0 1 1-1 1 1 0 0 1 1 1M385 444l-1 2M385 444l1 2"/>
<path d="M386 446a1 1 0 0 0 1 1 1 1 0 0 0 1-1M387 444a1 1 0 0 1 1-1 1 1 0 0 1 1 1M387 444l-1 2M387 444l1 2M388 446a1 1 0 0 0 1 1 1 1 0 0 0 1-1M389 444a1 1 0 0 1 1-1 1 1 0 0 1 1 1M389 444l-1 2M389 444l1 2M390 446a1 1 0 0 0 1 1 1 1 0 0 0 1-1M391 444a1 1 0 0 1 1-1 1 1 0 0 1 1 1M391 444l-1 2M391 444l1 2"/>
<path d="M392 446a1 1 0 0 0 1 1 1 1 0 0 0 1-1M393 444a1 1 0 0 1 1-1 1 1 0 0 1 1 1M393 444l-1 2M393 444l1 2M394 446a1 1 0 0 0 1 1 1 1 0 0 0 1-1M395 444a1 1 0 0 1 1-1 1 1 0 0 1 1 1M395 444l-1 2M395 444l1 2M396 446a1 1 0 0 0 1 1 1 1 0 0 0 1-1M397 444a1 1 0 0 1 1-1 1 1 0 0 1 1 1M397 444l-1 2M397 444l1 2"/>
<path d="M398 446a1 1 0 0 0 1 1 1 1 0 0 0 1-1M399 444a1 1 0 0 1 1-1 1 1 0 0 1 1 1M399 444l-1 2M399 444l1 2M400 446a1 1 0 0 0 1 1 1 1 0 0 0 1-1M401 444a1 1 0 0 1 1-1 1 1 0 0 1 1 1M401 444l-1 2M401 444l1 2M402 446a1 1 0 0 0 1 1 1 1 0 0 0 1-1M403 444a1 1 0 0 1 1-1 1 1 0 0 1 1 1M403 444l-1 2M403 444l1 2"/>
<path d="M404 446a1 1 0 0 0 1 1 1.1 1.1 0 0 0 2-1M405 444a1 1 0 0 1 1-1 1.1 1.1 0 0 1 2 1M405 444l-1 2M405 444l1 2M406 446a1.1 1.1 0 0 0 2 1 1 1 0 0 0 1-1M407 444a1.1 1.1 0 0 1 2-1 1 1 0 0 1 1 1M407 444l-1 2M407 444l2 2M409 446a1 1 0 0 0 1 1 1 1 0 0 0 1-1M410 444a1 1 0 0 1 1-1 1 1 0 0 1 1 1M410 444l-1 2M410 444l1 2"/>
<path d="M411 446a1 1 0 0 0 1 1 1 1 0 0 0 1-1M412 444a1 1 0 0 1 1-1 1 1 0 0 1 1 1M412 444l-1 2M412 444l1 2M413 446a1 1 0 0 0 1 1 1 1 0 0 0 1-1M414 444a1 1 0 0 1 1-1 1 1 0 0 1 1 1M414 444l-1 2M414 444l1 2M415 446a1 1 0 0 0 1 1 1 1 0 0 0 1-1M416 444a1 1 0 0 1 1-1 1 1 0 0 1 1 1M416 444l-1 2M416 444l1 2"/>
<path d="M417 446a1 1 0 0 0 1 1 1 1 0 0 0 1-1M418 444a1 1 0 0 1 1-1 1 1 0 0 1 1 1M418 444l-1 2M418 444l1 2M419 446a1 1 0 0 0 1 1 1 1 0 0 0 1-1M420 444a1 1 0 0 1 1-1 1 1 0 0 1 1 1M420 444l-1 2M420 444l1 2M421 446a1 1 0 0 0 1 1 1 1 0 0 0 1-1M422 444a1 1 0 0 1 1-1 1 1 0 0 1 1 1M422 444l-1 2M422 444l1 2"/>
<path d="M423 446a1 1 0 0 0 1 1 1 1 0 0 0 1-1M424 444a1 1 0 0 1 1-1 1 1 0 0 1 1 1M424 444l-1 2M424 444l1 2M425 446a1 1 0 0 0 1 1 1 1 0 0 0 1-1M426 444a1 1 0 0 1 1-1 1 1 0 0 1 1 1M426 444l-1 2M426 444l1 2M427 446a1 1 0 0 0 1 1 1 1 0 0 0 1-1M428 444a1 1 0 0 1 1-1 1 1 0 0 1 1 1M428 444l-1 2M428 444l1 2"/>
<path d="M429 446a1 1 0 0 0 1 1 1 1 0 0 0 1-1M430 444a1 1 0 0 1 1-1 1 1 0 0 1 1 1M430 444l-1 2M430 444l1 2M431 446a1 1 0 0 0 1 1 1 1 0 0 0 1-1M432 444a1 1 0 0 1 1-1 1 1 0 0 1 1 1M432 444l-1 2M432 444l1 2M433 446a1 1 0 0 0 1 1 1 1 0 0 0 1-1M434 444a1 1 0 0 1 1-1 1 1 0 0 1 1 1l-1 2M434 444l-1 2M434 444l1 2"/>
<path d="M437 445h-1l1 1a1 1 0 0 1-1 1 1 1 0 0 1-1-1M441 452l12 8h10M442 445h21M114 464h10l19 3M140 464h5v23h-5zM142 471l-18 2h-10M145 475v1M145 469v16h33M145 469l7 4v-4h-7v4h39M145 467v-3h4v3h-4v2M145 475h2M145 467h41"/>
<path d="M145 469h40M145 464l4 3M146 475v1M146 476h1M146 475h.1M146 476h.1M146 475l1 1M147 475h.1M147 475v1M147 476h.1M147 475h1M147 475l1 1"/>
<path d="M147 476h1M148 475h.1M148 475v1M148 476h.1M148 475h1M148 476h1M148 475l1 1M149 476h.1M149 475h.1M149 475v1M149 464l-4 3M149 475h1"/>
<path d="M149 476h1M150 475h.1M150 475v1M150 476h.1M150 475h1M150 476h1M150 475l1 1M151 475h.1M151 475v1M151 476h.1M151 475h1M151 476h1"/>
<path d="M151 475l1 1M152 476h.1M152 475h.1M152 475v1M152 469l-7 4M152 475h1M152 476h1M152 475l1 1M153 475h.1M153 475v1M153 476h.1M175 469l6 4v-4h-6v4l6-4"/>
<path d="M185 473h26M186 467h-36v-3h-5v22M186 469h25M187 463l-4 14h-3l-4 14M187 467h24M187 465l-3 13h-3l-4 14M204 469h7l-7 4zM204 469l7 4M205 475h.1M206 475h.1M206 474v1zM206 475h10z"/>
<path d="M211 473l-5 12h-6v-3l2-3v-4h4v10v-12l5 12v43M213 475h3zM216 475h.1M238 467h-10l-14 5M238 480h-10l-7 1M368 470v-1h10v1M368 469v-7h10v7M368 462v-1h10v1M368 461v-6h10v6M378 470h-10v22M378 470v21M378 468h61"/>
<path d="M440 464l13 19h10M831 467h-171v105M143 486l-19 13h-10M145 482v1M145 485h10v6h-10zM145 491v1h10v-1M145 492v7h10v-7M145 499v1h10v-1M145 500v6h10v-6M145 482h2M146 482v1M146 483h1"/>
<path d="M146 483h.1M146 482h.1M147 482h.1M147 482v1M147 483h.1M147 482h1M147 483h1M147 482l1 1M148 482h.1M148 482v1M148 483h.1M148 482h1"/>
<path d="M148 483h1M148 482l1 1M149 483h.1M149 482h.1M149 482v1M149 482h1M149 483h1M150 482h.1M150 483h.1M150 482v1M150 482h1M150 483h1"/>
<path d="M150 482l1 1M151 482h.1M151 482v1M151 483h.1M151 482h1M151 483h1M151 482l1 1M152 483h.1M152 482h.1M152 482v1M152 485l-28 27h-10M152 482h1"/>
<path d="M152 483h1M152 482l1 1M153 482h.1M153 482v1M153 483h.1M155 485v-10h1v10M155 500v15M155 485v15M155 485h11v33M158 485v37M158 485l1 1M158 486h1"/>
<path d="M158 486l1 1M158 487h1M158 487l1 1M158 488h1M158 488l1 1M158 489h1M158 489l1 1M158 490h1M158 490l1 1M158 491h1M158 491l1 1M158 492h1"/>
<path d="M158 492l1 1M158 493h1M158 493l1 1M158 494h1M158 494l1 1M158 495h1M158 495l1 1M158 496h1M158 496l1 1M158 497h1M158 497l1 1M158 498h1"/>
<path d="M158 498l1 1M158 499h1M158 500h1M158 485v1M158 486h.1M158 486v1M158 487h.1M158 487v1M158 488h.1M158 488v1M158 489h.1M158 489v1"/>
<path d="M158 490h.1M158 490v1M158 491h.1M158 491v1M158 492h.1M158 492v1M158 493h.1M158 493v1M158 494h.1M158 494v1M158 495h.1M158 495v1"/>
<path d="M158 496h.1M158 496v1M158 497h.1M158 497v1M158 498h.1M158 498v1M158 499v1M158 500v1M159 485h.1M159 485h-1M159 486h-1M159 487h-1"/>
<path d="M159 488h-1M159 489h-1M159 490h-1M159 491h-1M159 492h-1M159 493h-1M159 494h-1M159 495h-1M159 496h-1M159 497h-1M159 498h-1M159 499h-1"/>
<path d="M159 499l-1 1M159 500h-1M159 484v1M159 485v1M159 486v1M159 487h.1M159 487v1M159 488h.1M159 488v1M159 489h.1M159 489v1M159 490h.1"/>
<path d="M159 490v1M159 491h.1M159 491v1M159 492h.1M159 492v1M159 493h.1M159 493v1M159 494h.1M159 494v1M159 495h.1M159 495v1M159 496h.1"/>
<path d="M159 496v1M159 497h.1M159 497v1M159 498h.1M159 498v1M159 499h.1M159 499v1M159 500h.1M159 485v33M165 485v37h-10v-7M166 486h12M179 486h32"/>
<path d="M192 489l36 41h10M200 485l28 24h10M205 482h.1M205 482v1M206 482v1zM206 482h10zM206 482h.1M209 486l19 13h10M213 482h3zM216 482h.1M368 491h10v1M378 492h-10v23"/>
<path d="M378 492v22M145 506v1h10v-1M145 507v7h10v-7M145 514v1h10v-1M145 515v6h10v-6M154 519l-30 9h-10M158 501h1M158 502h1M158 503h1M158 504h1M158 505h1M158 506h1"/>
<path d="M158 507h1M158 508h1M158 509h1M158 510h1M158 511h1M158 512h1M158 513h1M158 514h1M158 515h1M158 515l1 1M158 516h1M158 516l1 1"/>
<path d="M158 517h1M158 517l1 1M158 518h1M158 518l1 1M158 519h1M158 519l1 1M158 520h1M158 501v1M158 502v1M158 503h.1M158 503v1M158 504h.1"/>
<path d="M158 504v1M158 505h.1M158 505v1M158 506h.1M158 506v1M158 507h.1M158 507v1M158 508h.1M158 508v1M158 509h.1M158 509v1M158 510h.1"/>
<path d="M158 510v1M158 511h.1M158 511v1M158 512h.1M158 512v1M158 513h.1M158 513v1M158 514h.1M158 514v1M158 515h.1M158 515v1M158 516h.1"/>
<path d="M158 516v1M158 517h.1M158 517v1M158 518h.1M158 518v1M158 519h.1M158 519v1M158 520h.1M159 500l-1 1M159 501h-1M159 501l-1 1M159 502h-1"/>
<path d="M159 502l-1 1M159 503h-1M159 503l-1 1M159 504h-1M159 504l-1 1M159 505h-1M159 505l-1 1M159 506h-1M159 506l-1 1M159 507h-1M159 507l-1 1M159 508h-1"/>
<path d="M159 508l-1 1M159 509h-1M159 509l-1 1M159 510h-1M159 510l-1 1M159 511h-1M159 511l-1 1M159 512h-1M159 512l-1 1M159 513h-1M159 513l-1 1M159 514h-1"/>
<path d="M159 514l-1 1M159 515h-1M159 516h-1M159 517h-1M159 518h-1M159 519h-1M159 520h-1M159 500v1M159 501h.1M159 501v1M159 502h.1M159 502v1"/>
<path d="M159 503h.1M159 503v1M159 504h.1M159 504v1M159 505h.1M159 505v1M159 506h.1M159 506v1M159 507h.1M159 507v1M159 508h.1M159 508v1"/>
<path d="M159 509h.1M159 509v1M159 510h.1M159 510v1M159 511h.1M159 511v1M159 512h.1M159 512v1M159 513h.1M159 513v1M159 514h.1M159 514v1"/>
<path d="M159 515v1M159 516v1M159 517v1M159 518v1M159 519h.1M159 519v1M159 520h.1M349 515h50v22h-50zM368 514h10v1M424 517h-10l-13 7M145 521v1h10v-1M158 520l1 1"/>
<path d="M158 521h1M158 521l1 1M158 520v1M158 521h.1M158 521v1M158 522h1M159 522h.1M159 521h-1M159 522h-1M159 520v1M159 521h.1M159 521v1"/>
<path d="M159 522v-4v4M214 527l14 16h10"/>
<circle cx="524" cy="63" r="1.1"/>
</g>
<g fill="#000" stroke="#000" stroke-width=".52">
<path d="M520 60l1-1 3 4zM380 89l1-1 2 5zM215 176l3 4-4-3zM588 176l2 1-5 3zM138 305l4 2-4-1zM140 319l5 1h-5zM144 312l5 2-5-1zM145 305l4 3-5-2zM157 307l3 4-4-3zM177 315l1 2-5 2zM643 315l4 4-5-2zM663 307l1 1-4 3z"/>
<path d="M671 308l4-3 1 1zM671 314l5-2v1zM678 307l4-2v1zM136 330h5l-5 2zM138 323h5l-5 1zM675 320l5-1v1zM677 323h5v1zM679 330h5v2zM164 345l3 4h-1zM167 339l4 3-1 2zM649 342l4-3-3 5zM656 345l-2 4h-1z"/>
<path d="M160 362l4 3-1 1zM656 365l4-3-3 4zM377 391l1-1 2 5zM387 390l2 1-4 4zM673 387h5v2zM389 405l4-3 1 1zM364 429l4 3-5-1zM437 431l4-3 1 1zM437 438l5-2v1zM437 450l5 2-1 1zM437 445h5v1zM136 461l4 3-4-2z"/>
<path d="M142 470l5 1-5 1zM143 466l5 2h-5zM146 460l3 4-5-2zM176 463l4 4-5-2zM209 474l5-3v2zM437 460l4 3-2 1zM143 485l4-2-4 3zM151 485l4-3-3 4zM188 486l4 3-1 1zM196 482l4 3-1 1zM204 484l5 2-1 1zM216 482l5-2 1 2z"/>
<path d="M154 518h5l-4 2zM211 523l3 3-1 1zM397 527l4-3v1z"/>
<path d="M219 30l-3 3zM219 30l-3 3z"/>
<path d="M219 37l-3 3zM219 37l-3 3z"/>
<path d="M284 40l2-3zM286 37l-2 3z"/>
<path d="M286 32l2-2zM288 30l-2 3z"/>
<path d="M293 71l2 3zM293 71l2 3z"/>
<path d="M300 70l3 2zM300 70l3 2z"/>
<path d="M307 60l3 2zM307 60l3 2z"/>
<path d="M331 94l3 3zM332 94l2 2z"/>
<path d="M504 100l3 2zM504 100l3 2z"/>
<path d="M332 179l2 2zM331 179l3 3z"/>
<path d="M209 217l2 2zM209 216l3 3z"/>
<path d="M505 209l2 2zM504 209l3 2z"/>
<path d="M293 250l2 3zM293 250l2 3z"/>
<path d="M300 250l3 3zM300 250l3 3z"/>
<path d="M308 250l2 3zM307 250l3 3z"/>
<path d="M321 250l3 3zM321 250l3 3z"/>
<path d="M209 261l3 3zM209 262l2 2z"/>
<path d="M322 261l-1 1 3 2zM321 262l3 2z"/>
<path d="M530 270l-2 3 3-3zM530 270l-2 3v-1z"/>
<path d="M573 272l3-2zM576 270l-3 3z"/>
<path d="M351 431l3 2zM351 431l3 2z"/>
<path d="M351 446l3 2zM351 446l3 2z"/>
</g>
<g fill="#989898" stroke="#989898" stroke-width=".52">
<path d="M202 475h3zM202 475h3z"/>
<path d="M202 475h4zM202 475h4z"/>
<path d="M202 475h4zM202 475h4z"/>
<path d="M202 475l4 4v-4zM202 475l4 4h-4z"/>
<path d="M202 479l4 3v-3zM202 479l4 3h-6z"/>
<path d="M200 482h6zM200 482h6z"/>
<path d="M200 482h6zM200 482h6z"/>
<path d="M200 482h6zM200 482h6z"/>
<path d="M200 482h6zM200 482h6z"/>
<path d="M200 482h5zM200 482h5z"/>
<path d="M200 482l6 1zM200 482l6 1z"/>
<path d="M206 482v1zM206 482v1z"/>
<path d="M200 483h6zM200 483h6z"/>
<path d="M200 483l6 2v-2zM200 483l6 2h-6z"/>
<path d="M155 475l1 10v-10zM155 475l1 10h-1z"/>
</g>
<!-- layer: axis -->
<path d="M145 476h9M145 482h9" fill="none" stroke="#ffbf00" stroke-width=".52"/>
<g font-size="7">
<text x="22" y="38">All new foundations to be inspected and</text>
<text x="22" y="47">approved by the District Building Surveyor</text>
<text x="22" y="55">prior to the commencement of any further</text>
<text x="22" y="63">building works.</text>
<text x="663" y="475">Project: Partial demolition &amp; rebuild of garage and</text>
<text x="663" y="483">single-storey side extension plus construction of front</text>
<text x="663" y="491">porch.</text>
<text x="663" y="508">Client name and address: James Mullaney, 564</text>
<text x="663" y="517">Stannington Road, Stannington, S6 6AB</text>
<text x="663" y="533">Page 5 of 7: Porch.</text>
<text x="663" y="550">Scale at A1: Cutaways 1:10, otherwise 1:20</text>
<text x="663" y="567">Date: September 2023</text>
</g>
<g font-size="5.2">
<text x="412" y="35">Rainwater piped along gazebo to</text>
<text x="306" y="40">65x100x900mm</text>
<text x="405" y="41">ultimately flow into the existing drain</text>
<text x="311" y="46">concrete lintel</text>
<text x="426" y="47">next to the existing garage.</text>
<text x="250" y="48">A</text>
<text x="397" y="48">B</text>
<text x="548" y="48">C</text>
<text x="610" y="138">Roof substructure</text>
<text x="114" y="155">New wall tied into existing</text>
<text x="100" y="161">brick masonry by wall ties every</text>
<text x="155" y="167">225mm.</text>
<text x="116" y="173">Brick: every third course;</text>
<text x="608" y="171">New wall tied into existing</text>
<text x="127" y="180">Block: every course.</text>
<text x="608" y="177">brick masonry by wall ties every</text>
<text x="608" y="184">225mm.</text>
<text x="608" y="190">Brick: every third course;</text>
<text x="184" y="217">Ground Level</text>
<text x="43" y="278">18mm OSB on firring strips</text>
<text x="714" y="278">18mm Ply on firring strips</text>
<text x="397" y="283">D</text>
<text x="66" y="291">25x38mm timber</text>
<text x="714" y="291">25x38mm timber</text>
<text x="91" y="299">EPDM</text>
<text x="714" y="299">EPDM</text>
<text x="205" y="306">100mm</text>
<text x="573" y="306">100mm Rockwool</text>
<text x="65" y="308">38x63mm batons</text>
<text x="714" y="308">38x63mm batons</text>
<text x="65" y="317">25x38mm batons</text>
<text x="205" y="312">Rockwool</text>
<text x="715" y="317">25x38mm batons</text>
<text x="59" y="326">12.5x200mm timber</text>
<text x="714" y="326">12.5x200mm timber</text>
<text x="60" y="336">12.5x225mm fascia</text>
<text x="714" y="336">12.5x225mm fascia</text>
<text x="186" y="349">12.5mm plasterboard</text>
<text x="589" y="349">10mm plasterboard</text>
<text x="186" y="362">38x63mm studwork</text>
<text x="588" y="362">38x63mm studwork</text>
<text x="301" y="371">75mm Kingspan K112</text>
<text x="414" y="370">38x63mm studwork secured via</text>
<text x="305" y="377">infilling the studwork</text>
<text x="415" y="377">screws into flooring, joists, walls.</text>
<text x="186" y="378">75mm Kingspan K112</text>
<text x="583" y="378">75mm Kingspan K112</text>
<text x="186" y="385">infilling the studwork</text>
<text x="587" y="385">infilling the studwork</text>
<text x="715" y="392">88x91x1200mm steel lintel</text>
<text x="414" y="398">12.5mm plasterboard</text>
<text x="715" y="399">Catnic single leaf angle lintel</text>
<text x="138" y="404">Cutaway A</text>
<text x="645" y="406">Cutaway C</text>
<text x="715" y="405">BSD1002700</text>
<text x="715" y="411">rated to 4 kN; supporting 0.4 kN)</text>
<text x="465" y="424">50mm cement screed</text>
<text x="330" y="427">DPC</text>
<text x="96" y="433">EPDM</text>
<text x="465" y="436">100mm concrete</text>
<text x="72" y="442">25x38mm timber</text>
<text x="306" y="449">Ground</text>
<text x="465" y="447">50mm EPS insulation</text>
<text x="71" y="456">47x220mm fascia</text>
<text x="465" y="461">25mm sand</text>
<text x="88" y="466">18mm Ply</text>
<text x="465" y="467">covered with DPM</text>
<text x="240" y="469">47x120mm C16 ledger</text>
<text x="465" y="473">(DPM laps DPC).</text>
<text x="71" y="475">38x63mm batons</text>
<text x="240" y="481">M12 bolts resin-fixed</text>
<text x="465" y="485">175mm hardcore</text>
<text x="240" y="487">to existing brickwork</text>
<text x="387" y="494">Ground</text>
<text x="74" y="501">5x80mm screws</text>
<text x="240" y="500">47x97mm joist hangers</text>
<text x="58" y="513">Joists tied to blockwork</text>
<text x="240" y="511">47x120mm C16 joists in-filled</text>
<text x="240" y="517">with 120mm EPS insulation</text>
<text x="426" y="519">500mm wide, 225mm deep</text>
<text x="426" y="525">concrete strip footings</text>
<text x="60" y="529">75mm Kingspan K112</text>
<text x="240" y="531">12.5 mm plasterboard</text>
<text x="64" y="536">infilling the studwork</text>
<text x="138" y="535">Cutaway B</text>
<text x="240" y="544">Existing wall</text>
<text x="358" y="546">Cutaway D</text>
</g>
<g font-size="4.9">
<text x="243" y="31">1397mm</text>
<text x="242" y="38">1350mm</text>
<text x="332" y="147" transform="rotate(-90 332 147)">1700mm</text>
<text x="308" y="166" transform="rotate(-90 308 166)">3803mm</text>
<text x="505" y="165" transform="rotate(-90 505 165)">2185mm</text>
<text x="293" y="171" transform="rotate(-90 293 171)">3578mm</text>
<text x="301" y="171" transform="rotate(-90 301 171)">3603mm</text>
<text x="210" y="248" transform="rotate(-90 210 248)">900mm</text>
<text x="544" y="270">910mm</text>
<text x="322" y="282" transform="rotate(-90 322 282)">225mm</text>
<text x="352" y="468" transform="rotate(-90 352 468)">155 mm</text>
</g>
</svg>
